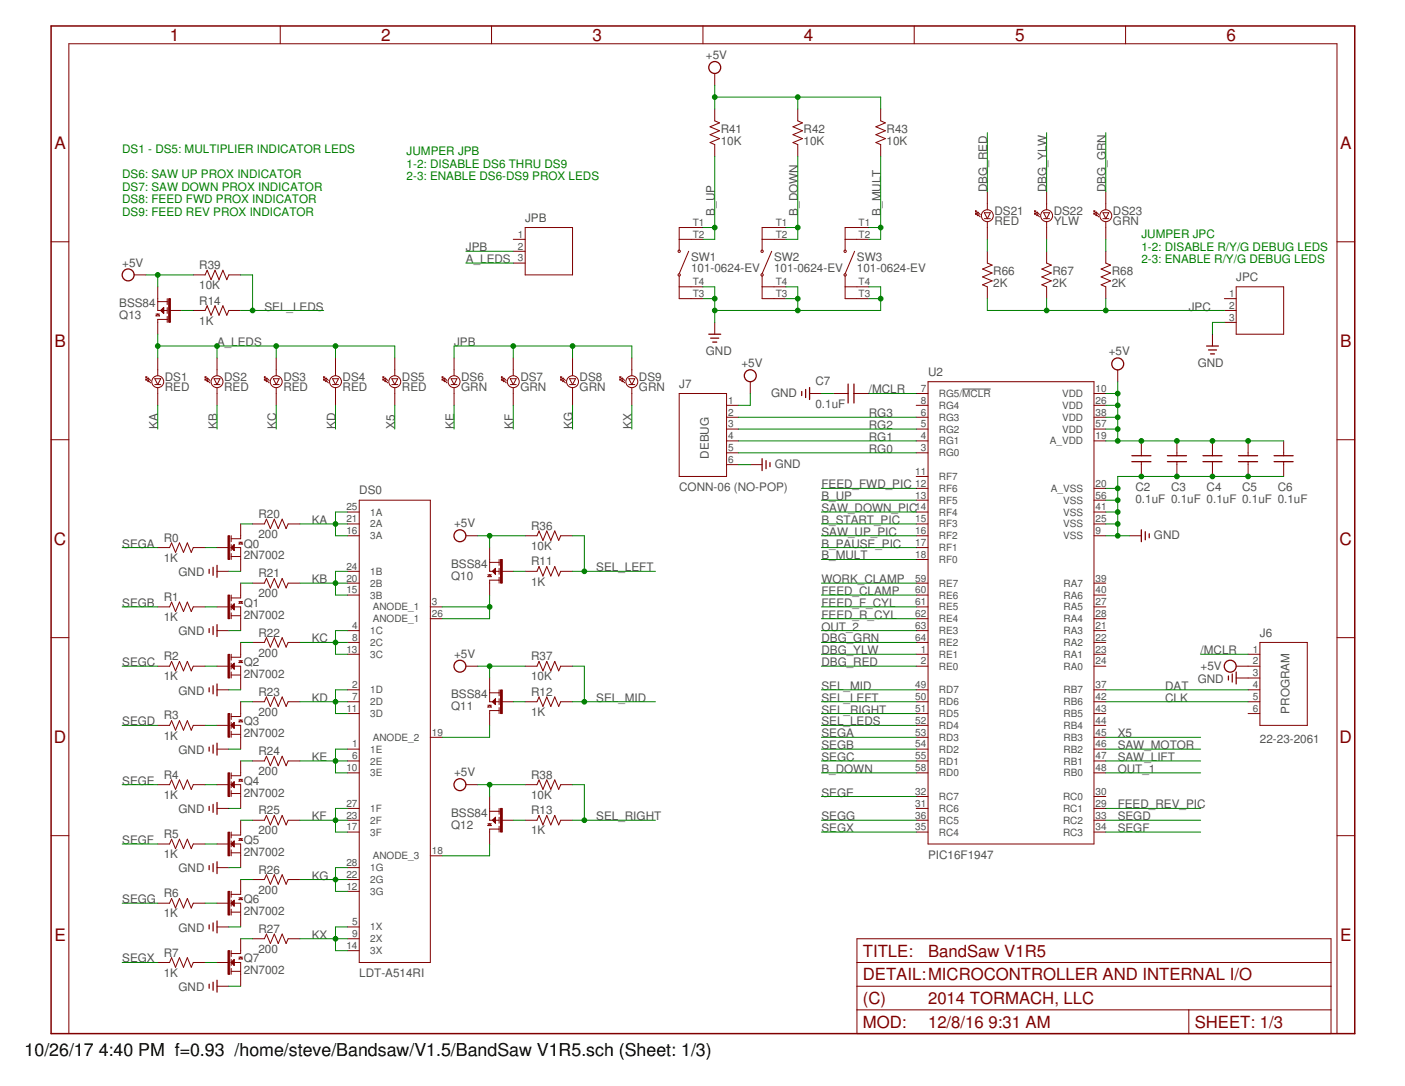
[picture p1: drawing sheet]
<svg xmlns="http://www.w3.org/2000/svg" width="279mm" height="216mm" viewBox="0 0 279 216" stroke-linecap="round" stroke-linejoin="round" font-family="sans-serif">
<path d="M191.4 77.3h5.6" fill="none" stroke="#505050" stroke-width=".2"/>
<g fill="none" stroke="#800000" stroke-width=".2">
<path d="M55.7 5.2v3.5M97.7 5.2v3.5M139.8 5.2v3.5M142.1 14.6v2.4M181.8 5.2v3.5M223.8 5.2v3.5M142.1 21.7v2.3l1 .4-1.9 .8 1.9 .8-1.9 .8 1.9 .8-1.9 .7 .9 .4v2.4M158.6 21.7v2.3l1 .4-1.9 .8 1.9 .8-1.9 .8 1.9 .8-1.9 .7 .9 .4v2.4M175.1 21.7v2.3l1 .4-1.9 .8 1.9 .8-1.9 .8 1.9 .8-1.9 .7 .9 .4v2.4M196.3 38.2v3.5M208.1 38.2v3.5M219.9 38.2v3.5"/>
<path d="M10.2 48.1h3.5M26.6 54.7h2.4M31.4 57v4.7h1.9M31.4 60h1.9M33.3 59.4v1.2M38.4 54.7h2.4l.4-1 .8 1.9 .8-1.9 .8 1.9 .7-1.9 .8 1.9 .4-.9h2.4M102.1 47.6h2.3M102.1 50h2.3M102.1 52.3h2.3M104.4 45.2h9.5v9.5h-9.5zM135.1 54.9v4.5h4.7M135.1 47.6h4.7"/>
<path d="M135.1 57h4.7M136.9 50l-1.8 4.4M139.8 45.2h-4.7v4.5M151.6 47.6h4.7M151.6 57h4.7M151.6 54.9v4.5h4.7M153.5 50l-1.9 4.4M156.3 45.2h-4.7v4.5M168.1 47.6h4.7M168.1 57h4.7M168.1 54.9v4.5h4.7M169.9 50l-1.8 4.4"/>
<path d="M172.8 45.2h-4.7v4.5M194 41.9l.5 .5v-.2l.4 .5M194 42.4l.9 .7M194 41.9h.2M194 41.9v.3M194 42.4v.3M194 42.4h.2M195.7 42.3h1.2l-.6 1.2zM195.7 43.5h1.2M196.3 44v3.6M196.3 50v2.3l1 .4-1.9 .8 1.9 .8-1.9 .8 1.9 .7-1.9 .8 .9 .4v2.4M205.8 41.9h.2"/>
<path d="M205.8 42.4h.2M205.8 41.9l.4 .5v-.2l.5 .5M205.8 42.4l.4 .5v-.2l.5 .4M205.8 41.9v.3M205.8 42.4v.3M207.5 42.3h1.2l-.6 1.2zM207.5 43.5h1.2M208.1 44v3.6M208.1 50v2.3l1 .4-1.9 .8 1.9 .8-1.9 .8 1.9 .7-1.9 .8 .9 .4v2.4M217.6 41.9v.3M217.6 42.4v.3M217.6 41.9h.2"/>
<path d="M217.6 42.4h.2M217.6 41.9l.4 .5v-.2l.5 .5M217.6 42.4l.4 .5v-.2l.5 .4M219.3 42.3h1.2l-.6 1.2zM219.3 43.5h1.2M219.9 44v3.6M219.9 50v2.3l1 .4-1.9 .8 1.9 .8-1.9 .8 1.9 .7-1.9 .8 .9 .4v2.4M243.5 59.4h2.3M245.8 57h9.5v9.4h-9.5zM265.9 48.1h3.5M29 74.9l1 .7M29 75.4l.5 .5v-.3l.5 .5"/>
<path d="M29 74.9h.3M29 74.9v.3M29 75.4v.2M29 75.4h.3M30.8 75.3h1.2l-.6 1.2zM30.8 76.5h1.2M31 62.4h.7M31.4 71.2v3.5M31.4 77v3.6M31.4 62.4l.3 .4h-.7zM32 61.7l.6-.5v1.1zM32.1 61.8h.5"/>
<path d="M32.1 61.6h.5M32.2 62h.4M32.2 61.5h.4M32.3 61.4h.3M32.3 62.1h.3M32.4 61.3h.2M32.4 62.2h.2M32.5 62.3h.1M32.5 61.2h.1M33.3 63.5h-1.9v2.9M33.3 61.2v1.1M33.3 62.9v1.2"/>
<path d="M33.7 61.7h2.4M38.4 61.7h2.4l.4-.9 .8 1.9 .8-1.9 .8 1.9 .7-1.9 .8 1.9 .4-1h2.4M40.8 74.9h.2M40.8 75.4h.2M40.8 74.9l.5 .5v-.2l.4 .4M40.8 75.4l.5 .5v-.3l.4 .5M40.8 74.9v.3M40.8 75.4v.2M42.6 75.3h1.2l-.6 1.2zM42.6 76.5h1.2M43.2 71.2v3.5M43.2 77v3.6"/>
<path d="M52.6 74.9h.2M52.6 75.4h.2M52.6 74.9l.4 .5v-.2l.5 .4M52.6 75.4l.4 .5v-.3l.5 .5M52.6 74.9v.3M52.6 75.4v.2M54.4 75.3h1.1l-.6 1.2zM54.4 76.5h1.1M54.9 71.2v3.5M54.9 77v3.6M64.4 74.9h.2M64.4 75.4h.2"/>
<path d="M64.4 74.9l.9 .7M64.4 75.4l.4 .5v-.3l.5 .5M64.4 74.9v.3M64.4 75.4v.2M66.1 75.3h1.2l-.6 1.2zM66.1 76.5h1.2M66.7 71.2v3.5M66.7 77v3.6M76.2 74.9h.2M76.2 75.4h.2M76.2 74.9l.9 .7M76.2 75.4l.4 .5v-.3l.5 .5"/>
<path d="M76.2 74.9v.3M76.2 75.4v.2M77.9 75.3h1.2l-.6 1.2zM77.9 76.5h1.2M78.5 71.2v3.5M78.5 77v3.6M87.9 74.9h.3M87.9 75.4h.3M87.9 74.9l.5 .5v-.2l.5 .4M87.9 75.4l.5 .5v-.3l.5 .5M87.9 74.9v.3M87.9 75.4v.2"/>
<path d="M89.7 75.3h1.2l-.6 1.2zM89.7 76.5h1.2M90.3 71.2v3.5M90.3 77v3.6M99.7 74.9h.2M99.7 75.4h.2M99.7 74.9l.5 .5v-.2l.5 .4M99.7 75.4l.5 .5v-.3l.5 .5M99.7 74.9v.3M99.7 75.4v.2M101.5 75.3h1.2l-.6 1.2zM101.5 76.5h1.2"/>
<path d="M102.1 71.2v3.5M102.1 77v3.6M111.5 74.9h.2M111.5 75.4h.2M111.5 74.9l.9 .7M111.5 75.4l.5 .5v-.3l.4 .5M111.5 74.9v.3M111.5 75.4v.2M113.3 75.3h1.1l-.5 1.2zM113.3 76.5h1.1M113.9 71.2v3.5M113.9 77v3.6"/>
<path d="M123.3 74.9h.2M123.3 75.4h.2M123.3 74.9l.5 .5v-.2l.4 .4M123.3 75.4l.5 .5v-.3l.4 .5M123.3 74.9v.3M123.3 75.4v.2M125.1 75.3h1.1l-.6 1.2zM125.1 76.5h1.1M125.6 71.2v3.5M125.6 77v3.6M135.1 78.2h9.4v16.5h-9.4zM142.1 64.1v2.3"/>
<path d="M149.2 75.9v2.3M161 78.2h2.3M165.7 78.2h3M169.8 78.2h3M182.2 78.2h2.4M184.6 75.9h33v91.9h-33zM217.6 78.2h2.3M222.3 73.5v2.4M241.1 66.4v2.4M243.5 61.7h2.3M243.5 64.1h2.3M10.2 87.4h3.5"/>
<path d="M71.4 99.4h14.2v91.9h-14.2zM144.5 80.6h2.4M144.5 83h2.4M144.5 85.3h2.4M144.5 87.7h2.4M144.5 90h2.4M144.5 92.4h2.4M149.2 92.4h2.4M182.2 80.6h2.4M182.2 83h2.4M182.2 85.3h2.4M182.2 87.7h2.4"/>
<path d="M182.2 90h2.4M182.2 94.7h2.4M182.2 97.1h2.4M182.2 99.4h2.4M217.6 80.6h2.3M217.6 83h2.3M217.6 85.3h2.3M217.6 87.7h2.3M217.6 97.1h2.3M217.6 99.4h2.3M227 87.7v2.9M227 91.8v2.9"/>
<path d="M234 87.7v2.9M234 91.8v2.9M241.1 87.7v2.9M241.1 91.8v2.9M248.2 87.7v2.9M248.2 91.8v2.9M255.3 87.7v2.9M255.3 91.8v2.9M265.9 87.4h3.5M31.4 108.9h2.3l.4-1 .8 1.9 .8-1.9 .8 1.9 .8-1.9 .7 1.9 .4-.9h2.4M43.2 108.9h2.3M43.2 113.6h2.3"/>
<path d="M46 108.9h1.9v4.7M46 106.5v1.2M46 108.3v1.2M46 110v1.2M46 118.3v1.2M46 110.6h1.9M46.1 108.8h.5M46.1 109h.5M46.2 108.7h.4M46.2 109.1h.4M46.3 108.6h.3M46.3 109.2h.3"/>
<path d="M46.4 108.4h.2M46.4 109.3h.2M46.5 108.3h.1M46.5 109.4h.1M46.6 108.3v1.2l-.6-.6zM47.5 107.8h.7M47.5 119.6h.7M47.9 104.2v2.9h-1.9M47.9 115.9v3h-1.9M47.9 107.8l.3 .4h-.7zM47.9 119.6l.3 .3h-.7zM50.2 104.2h2.4l.4-1 .8 1.9 .7-1.9 .8 1.9 .8-1.9 .8 1.9 .4-.9h2.3"/>
<path d="M50.2 115.9h2.4l.4-.9 .8 1.9 .7-1.9 .8 1.9 .8-1.9 .8 1.9 .4-1h2.3M69.1 101.8h2.3M69.1 104.2h2.3M69.1 106.5h2.3M69.1 115.9h2.3M69.1 118.3h2.3M69.1 113.6h2.3M92.6 106.5h2.4M97 114.3h.7M97.4 108.9v4.7h1.9M97.4 111.8h1.9M97.4 114.3l.3 .3h-.7z"/>
<path d="M97.9 113.6l.6-.6v1.2zM98 113.5h.5M98.1 113.7h.4M98.1 113.4h.4M98.2 113.8h.3M98.3 113.3h.2M98.3 113.9h.2M98.4 113.2h.1M98.4 114h.1M98.5 113.1h.1M98.5 114.2h.1M99.3 115.3h-1.9v3"/>
<path d="M99.3 111.2v1.2M99.3 113v1.2M99.3 114.8v1.1M99.7 113.6h2.4M104.4 106.5h2.4l.4-.9 .8 1.8 .7-1.8 .8 1.8 .8-1.8 .8 1.8 .4-.9h2.4M104.4 113.6h2.4l.4-1 .8 1.9 .7-1.9 .8 1.9 .8-1.9 .8 1.9 .4-.9h2.4M182.2 101.8h2.4M182.2 104.2h2.4M182.2 106.5h2.4M182.2 108.9h2.4M182.2 111.2h2.4M182.2 115.9h2.4"/>
<path d="M182.2 118.3h2.4M217.6 101.8h2.3M217.6 104.2h2.3M217.6 106.5h2.3M217.6 115.9h2.3M217.6 118.3h2.3M224.6 106.5h2.4M10.2 126.8h3.5M31.4 120.6h2.3l.4-.9 .8 1.9 .8-1.9 .8 1.9 .8-1.9 .7 1.9 .4-1h2.4M31.4 132.4h2.3l.4-.9 .8 1.9 .8-1.9 .8 1.9 .8-1.9 .7 1.9 .4-1h2.4M43.2 120.6h2.3M43.2 125.4h2.3"/>
<path d="M43.2 132.4h2.3M43.2 137.1h2.3M46 120.6h1.9v4.8M46 132.4h1.9v4.7M46 120.1v1.1M46 121.8v1.2M46 130.1v1.2M46 131.8v1.2M46 133.6v1.2M46 132.4l.6-.6v1.2M46 122.4h1.9M46 134.2h1.9"/>
<path d="M46 132.4l.6 .6M46 120.6h.6M46.1 120.7h.5M46.1 132.4h.5M46.1 120.5h.5M46.1 132.6h.5M46.2 120.8h.4M46.2 132.2h.4M46.2 120.4h.4M46.2 132.7h.4M46.3 120.9h.3M46.3 132.1h.3"/>
<path d="M46.3 120.3h.3M46.3 132.8h.3M46.4 121.1h.2M46.4 132h.2M46.4 132.9h.2M46.5 120.2h.1M46.5 121.2h.1M46.5 131.9h.1M46.6 120.1v1.1l-.6-.6M46.6 120.1l-.6 .5M46.6 120.1h.1M46.6 133h.1"/>
<path d="M47.5 131.4h.7M47.9 127.7v3h-1.9M47.9 139.5v3h-1.9M47.9 131.4l.3 .3h-.7zM50.2 127.7h2.4l.4-.9 .8 1.9 .7-1.9 .8 1.9 .8-1.9 .8 1.9 .4-1h2.3M50.2 139.5h2.4l.4-.9 .8 1.8 .7-1.8 .8 1.8 .8-1.8 .8 1.8 .4-.9h2.3M69.1 125.4h2.3M69.1 127.7h2.3M69.1 130.1h2.3M69.1 137.1h2.3M69.1 139.5h2.3M85.6 120.6h2.3"/>
<path d="M85.6 123h2.3M92.6 132.4h2.4M97.4 134.8v4.7h1.9M97.4 137.7h1.9M98 139.5h.5M98 139.6h.5M98.1 139.4h.4M98.1 139.7h.4M98.2 139.3h.3M98.3 139.8h.2M98.3 139.1h.2M98.4 139.9h.1"/>
<path d="M98.4 139h.1M98.5 138.9h.1M98.5 138.9v1.2l-.6-.6zM99.3 137.1v1.2M99.3 138.9v1.2M99.7 139.5h2.4M104.4 132.4h2.4l.4-.9 .8 1.9 .7-1.9 .8 1.9 .8-1.9 .8 1.9 .4-1h2.4M104.4 139.5h2.4l.4-.9 .8 1.8 .7-1.8 .8 1.8 .8-1.8 .8 1.8 .4-.9h2.4M182.2 120.6h2.4M182.2 123h2.4M182.2 125.4h2.4M182.2 127.7h2.4"/>
<path d="M182.2 130.1h2.4M182.2 132.4h2.4M182.2 137.1h2.4M182.2 139.5h2.4M217.6 120.6h2.3M217.6 123h2.3M217.6 125.4h2.3M217.6 127.7h2.3M217.6 130.1h2.3M217.6 132.4h2.3M217.6 137.1h2.3M217.6 139.5h2.3"/>
<path d="M245.8 132.4h4.7M245.8 134.8h4.7M248.2 130.1h2.3M248.2 137.1h2.3M248.2 139.5h2.3M250.5 127.7h9.5v16.5h-9.5zM265.9 126.8h3.5M31.4 144.2h2.3l.4-.9 .8 1.9 .8-1.9 .8 1.9 .8-1.9 .7 1.9 .4-1h2.4M31.4 156h2.3l.4-1 .8 1.9 .8-1.9 .8 1.9 .8-1.9 .7 1.9 .4-.9h2.4M43.2 144.2h2.3M43.2 148.9h2.3M43.2 156h2.3"/>
<path d="M46 144.2h1.9v4.7M46 156h1.9v4.7M46 141.9v1.1M46 143.6v1.2M46 145.4v1.2M46 153.6v1.2M46 155.4v1.2M46 157.2v1.1M46 156l.6-.6v1.2M46 146h1.9M46 157.8h1.9M46 156l.6 .6"/>
<path d="M46 144.2h.6M46 156h.6M46.1 155.9h.5M46.1 144.3h.5M46.1 144.1h.5M46.1 156.1h.5M46.2 155.8h.4M46.2 144.4h.4M46.2 144h.4M46.2 156.3h.4M46.3 155.7h.3M46.3 144.5h.3"/>
<path d="M46.3 143.9h.3M46.4 156.4h.2M46.4 155.6h.2M46.4 144.6h.2M46.4 143.8h.2M46.5 156.5h.1M46.5 144.7h.1M46.5 155.5h.1M46.5 143.6h.1M46.6 143.6v1.2l-.6-.6M46.6 143.6l-.6 .6M46.6 156.6h.1"/>
<path d="M47.5 143.2h.7M47.5 154.9h.7M47.9 151.3v2.9h-1.9M47.9 143.2l.3 .3h-.7zM47.9 154.9l.3 .4h-.7zM50.2 151.3h2.4l.4-1 .8 1.9 .7-1.9 .8 1.9 .8-1.9 .8 1.9 .4-.9h2.3M69.1 141.9h2.3M69.1 148.9h2.3M69.1 151.3h2.3M69.1 153.6h2.3M85.6 146.6h2.3M92.6 156h2.4"/>
<path d="M97 140.2h.7M97.4 158.3v4.8h1.9M97.4 140.2l.3 .4h-.7zM98.5 140h.1M99.3 141.3h-1.9v2.9M99.3 140.7v1.2M104.4 156h2.4l.4-1 .8 1.9 .7-1.9 .8 1.9 .8-1.9 .8 1.9 .4-.9h2.4M182.2 141.9h2.4M182.2 144.2h2.4M182.2 146.6h2.4M182.2 148.9h2.4M182.2 151.3h2.4"/>
<path d="M182.2 153.6h2.4M182.2 158.3h2.4M217.6 141.9h2.3M217.6 144.2h2.3M217.6 146.6h2.3M217.6 148.9h2.3M217.6 151.3h2.3M217.6 153.6h2.3M217.6 158.3h2.3M248.2 141.9h2.3M10.2 166.1h3.5M31.4 167.8h2.3l.4-1 .8 1.9 .8-1.9 .8 1.9 .8-1.9 .7 1.9 .4-.9h2.4"/>
<path d="M31.4 179.6h2.3l.4-1 .8 1.9 .8-1.9 .8 1.9 .8-1.9 .7 1.9 .4-.9h2.4M43.2 160.7h2.3M43.2 167.8h2.3M43.2 172.5h2.3M43.2 179.6h2.3M46 167.8h1.9v4.7M46 179.6h1.9v4.7M46 165.4v1.2M46 167.2v1.2M46 169v1.1M46 177.2v1.2M46 179v1.1"/>
<path d="M46 179.6l.6-.6v1.1zM46 169.5h1.9M46 167.8l.6 .6M46 179.6h.6M46 179.5h.6M46.1 167.9h.5M46.1 167.7h.5M46.1 179.7h.5M46.2 179.4h.4M46.2 168h.4M46.2 167.6h.4M46.2 179.8h.4"/>
<path d="M46.3 179.3h.3M46.3 168.1h.3M46.3 167.4h.3M46.4 179.9h.2M46.4 179.2h.2M46.4 168.2h.2M46.4 167.3h.2M46.5 179.1h.1M46.5 168.3h.1M46.5 167.2h.1M46.6 167.2v1.2M46.6 167.2l-.6 .6"/>
<path d="M47.5 167.1l.4-.4 .3 .4zM47.5 166.7h.7M47.5 178.5h.7M47.9 163.1v2.9h-1.9M47.9 174.9v2.9h-1.9M47.9 178.5l.3 .4h-.7zM50.2 163.1h2.4l.4-1 .8 1.9 .7-1.9 .8 1.9 .8-1.9 .8 1.9 .4-.9h2.3M50.2 174.9h2.4l.4-1 .8 1.9 .7-1.9 .8 1.9 .8-1.9 .8 1.9 .4-.9h2.3M69.1 160.7h2.3M69.1 163.1h2.3M69.1 165.4h2.3M69.1 172.5h2.3"/>
<path d="M69.1 174.9h2.3M69.1 177.2h2.3M85.6 170.1h2.3M97 163.8h.7M97.4 161.3h1.9M97.4 163.8l.3 .3h-.7zM98 163.2h.5M98.1 162.9h.4M98.1 163.3h.4M98.2 162.8h.3M98.3 163.4h.2M98.3 162.7h.2"/>
<path d="M98.4 163.5h.1M98.4 162.6h.1M98.5 163.6h.1M98.5 162.5h.1M98.5 162.5v1.2l-.6-.6zM99.3 164.8h-1.9v3M99.3 160.7v1.2M99.3 162.5v1.2M99.3 164.3v1.1M99.7 163.1h2.4M104.4 163.1h2.4l.4-1 .8 1.9 .7-1.9 .8 1.9 .8-1.9 .8 1.9 .4-.9h2.4M182.2 160.7h2.4"/>
<path d="M182.2 163.1h2.4M182.2 165.4h2.4M217.6 160.7h2.3M217.6 163.1h2.3M217.6 165.4h2.3M265.9 166.1h3.5M31.4 191.3h2.3l.4-.9 .8 1.9 .8-1.9 .8 1.9 .8-1.9 .7 1.9 .4-1h2.4M43.2 196.1h2.3M43.2 191.3h2.3M43.2 184.3h2.3M46 191.3h1.9v4.8M46 180.7v1.2"/>
<path d="M46 189v1.2M46 190.8v1.1M46 192.5v1.2M46 191.3l.6-.5v1.1zM46 181.3h1.9M46 193.1h1.9M46.1 191.5h.5M46.1 191.2h.5M46.2 191.6h.4M46.2 191.1h.4M46.3 191.7h.3M46.3 191h.3"/>
<path d="M46.4 191.8h.2M46.4 190.9h.2M46.5 180h.1M46.5 191.9h.1M46.5 190.8h.1M47.5 190.3h.7M47.9 186.6v3h-1.9M47.9 190.3l.3 .3h-.7zM50.2 186.6h2.4l.4-.9 .8 1.9 .7-1.9 .8 1.9 .8-1.9 .8 1.9 .4-1h2.3M69.1 186.6h2.3M69.1 184.3h2.3M69.1 189h2.3"/>
<path d="M170.4 186.6h94.3v18.9h-94.3zM170.4 196.1h94.3M170.4 191.3h94.3M13.7 205.5v-196.8h252.2v196.8M170.4 200.8h94.3M236.4 200.8v4.7"/>
<circle cx="135.1" cy="54.7" r=".23"/>
<circle cx="135.1" cy="50" r=".23"/>
<circle cx="151.6" cy="50" r=".23"/>
<circle cx="151.6" cy="54.7" r=".23"/>
<circle cx="168.1" cy="50" r=".23"/>
<circle cx="168.1" cy="54.7" r=".23"/>
<circle cx="196.3" cy="42.9" r="1.19"/>
<circle cx="208.1" cy="42.9" r="1.19"/>
<circle cx="219.9" cy="42.9" r="1.19"/>
<circle cx="31.4" cy="75.9" r="1.19"/>
<circle cx="43.2" cy="75.9" r="1.19"/>
<circle cx="54.9" cy="75.9" r="1.19"/>
<circle cx="66.7" cy="75.9" r="1.19"/>
<circle cx="78.5" cy="75.9" r="1.19"/>
<circle cx="90.3" cy="75.9" r="1.19"/>
<circle cx="102.1" cy="75.9" r="1.19"/>
<circle cx="113.9" cy="75.9" r="1.19"/>
<circle cx="125.6" cy="75.9" r="1.19"/>
</g>
<g fill="none" stroke="#800000" stroke-width=".25">
<path d="M140.9 66.4h2.4M141.3 67.2h1.6M141.7 68h.8M159.4 77.8v.8M160.2 77.4v1.6M161 77v2.4M168.7 76.3v3.8M169.8 76.3v3.8M239.9 68.8h2.4M240.3 69.6h1.6M240.7 70.4h.8M151.6 91.2v2.4"/>
<path d="M152.3 91.6v1.6M153.1 92v.8M225.1 91.8h3.8M225.1 90.6h3.8M232.2 91.8h3.7M232.2 90.6h3.7M239.2 91.8h3.8M239.2 90.6h3.8M246.3 91.8h3.8M246.3 90.6h3.8M253.4 91.8h3.8M253.4 90.6h3.8"/>
<path d="M41.6 113.2v.8M42.4 112.8v1.6M43.2 112.4v2.4M227 105.3v2.4M227.8 105.7v1.6M228.5 106.1v.8M41.6 125v.8M41.6 136.7v.8M42.4 124.6v1.6M42.4 136.3v1.6M43.2 124.2v2.3M43.2 136v2.3"/>
<path d="M244.3 134.4v.8M245 134v1.6M245.8 133.6v2.4M41.6 148.5v.8M42.4 148.1v1.6M42.4 159.9v1.6M43.2 147.7v2.4M43.2 159.5v2.4M41.6 160.3v.8M41.6 172.1v.8M42.4 171.7v1.6M43.2 171.3v2.4"/>
<path d="M41.6 183.9v.8M41.6 195.7v.8M42.4 183.5v1.6M42.4 195.3v1.6M43.2 183.1v2.4M43.2 194.9v2.3"/>
<circle cx="142.1" cy="13.4" r="1.19"/>
<circle cx="25.5" cy="54.7" r="1.19"/>
<circle cx="149.2" cy="74.7" r="1.19"/>
<circle cx="222.3" cy="72.3" r="1.19"/>
<circle cx="91.5" cy="106.5" r="1.19"/>
<circle cx="91.5" cy="132.4" r="1.19"/>
<circle cx="244.6" cy="132.4" r="1.19"/>
<circle cx="91.5" cy="156" r="1.19"/>
</g>
<path d="M10.2 5.2h259.2v200.3h-259.2z" fill="none" stroke="#800000" stroke-width=".3"/>
<g fill="#800000" stroke="#800000" stroke-width=".2">
<path d="M45.3 106.5h.4v4.7h-.4z"/>
<path d="M45.3 118.3h.4v4.7h-.4z"/>
<path d="M45.3 130.1h.4v4.7h-.4z"/>
<path d="M45.3 141.9h.4v4.7h-.4z"/>
<path d="M45.3 153.6h.4v4.7h-.4z"/>
<path d="M45.3 165.4h.4v4.7h-.4z"/>
<path d="M45.3 177.2h.4v4.7h-.4z"/>
<path d="M45.3 189h.4v4.7h-.4z"/>
<path d="M99.5 111.2h.4v4.7h-.4z"/>
<path d="M99.5 137.2h.4v4.7h-.4z"/>
<path d="M99.5 160.7h.4v4.7h-.4z"/>
<path d="M33.5 59.4h.4v4.7h-.4z"/>
</g>
<g fill="none" stroke="#008000" stroke-width=".2">
<path d="M142.1 17v4.7M142.1 19.3h33v2.4M158.6 19.3v2.4M142.1 31.1v16.5h-2.3M158.6 31.1v16.5h-2.3M175.1 31.1v16.5h-2.3M196.3 26.4v11.8M208.1 26.4v11.8M219.9 26.4v11.8M29 54.7h9.4M31.4 54.7v2.3M47.9 54.7h2.3v7"/>
<path d="M92.6 52.3h9.5M92.6 50h9.5M139.8 57h2.3v7.1M139.8 59.4h2.3M139.8 45.2h2.3M156.3 57h2.3v4.7M156.3 59.4h2.3M156.3 45.2h2.3M172.8 57h2.3v4.7h-33M172.8 59.4h2.3M172.8 45.2h2.3M196.3 59.4v2.3h47.2"/>
<path d="M196.3 47.6v2.4M208.1 47.6v2.4M208.1 59.4v2.3M219.9 47.6v2.4M219.9 59.4v2.3M31.4 66.4v4.8M31.4 68.8h47.1v2.4M36.1 61.7h2.3M43.2 68.8v2.4M47.9 61.7h16.5M54.9 68.8v2.4M66.7 68.8v2.4"/>
<path d="M90.3 71.2v-2.4h35.3v2.4M102.1 68.8v2.4M113.9 68.8v2.4M149.2 78.2v2.4h-2.3M163.3 78.2h2.4M172.8 78.2h9.4M219.9 78.2h2.4M222.3 75.9v11.8M243.5 64.1h-2.4v2.3M31.4 80.6v4.7M43.2 80.6v4.7M54.9 80.6v4.7"/>
<path d="M66.7 80.6v4.7M78.5 80.6v4.7M90.3 80.6v4.7M102.1 80.6v4.7M113.9 80.6v4.7M125.6 80.6v4.7M146.9 83h35.3M146.9 85.3h35.3M146.9 87.7h35.3M146.9 92.4h2.3M146.9 90h35.3M163.3 99.4h18.9"/>
<path d="M163.3 97.1h18.9M219.9 80.6h2.4M219.9 83h2.4M219.9 85.3h2.4M219.9 87.7h35.4M219.9 99.4h2.4M219.9 97.1h2.4M255.3 94.7h-33v11.8M24.3 108.9h7.1M40.8 108.9h2.4M45.5 113.6h2.4M47.9 104.2h2.3"/>
<path d="M47.9 115.9h2.3M59.6 104.2h9.5M59.6 115.9h9.5M69.1 101.8h-2.4v4.7h2.4M69.1 113.6h-2.4v4.7h2.4M95 106.5h9.4M97.4 106.5v2.4M97.4 118.3v4.7h-9.5M102.1 113.6h2.3M113.9 106.5h2.3v7.1M113.9 113.6h16.4M163.3 106.5h18.9"/>
<path d="M163.3 104.2h18.9M163.3 101.8h18.9M163.3 111.2h18.9M163.3 108.9h18.9M163.3 115.9h18.9M163.3 118.3h18.9M219.9 106.5h4.7M219.9 104.2h2.4M219.9 101.8h2.4M24.3 132.4h7.1M24.3 120.6h7.1M40.8 132.4h2.4"/>
<path d="M40.8 120.6h2.4M45.5 125.4h2.4M45.5 137.1h2.4M47.9 139.5h2.3M47.9 127.7h2.3M59.6 139.5h9.5M59.6 127.7h9.5M69.1 125.4h-2.4v4.7h2.4M69.1 137.1h-2.4v4.8h2.4M87.9 120.6h9.5M95 132.4h9.4M97.4 132.4v2.4"/>
<path d="M102.1 139.5h2.3M113.9 132.4h2.3v7.1M113.9 139.5h16.4M163.3 132.4h18.9M163.3 125.4h18.9M163.3 137.1h18.9M163.3 139.5h18.9M163.3 130.1h18.9M163.3 120.6h18.9M163.3 127.7h18.9M163.3 123h18.9M219.9 137.1h28.3"/>
<path d="M219.9 139.5h28.3M238.8 130.1h9.4M24.3 156h7.1M24.3 144.2h7.1M40.8 156h2.4M40.8 144.2h2.4M45.5 148.9h2.4M47.9 151.3h2.3M59.6 151.3h9.5M69.1 148.9h-2.4v4.7h2.4M95 156h9.4M97.4 144.2v2.4h-9.5"/>
<path d="M97.4 156v2.3M113.9 156h2.3v7.1M163.3 148.9h18.9M163.3 153.6h18.9M163.3 146.6h18.9M163.3 144.2h18.9M163.3 151.3h18.9M163.3 158.3h18.9M163.3 141.9h18.9M219.9 148.9h18.9M219.9 153.6h18.9M219.9 146.6h18.9"/>
<path d="M219.9 151.3h18.9M24.3 167.8h7.1M24.3 179.6h7.1M40.8 167.8h2.4M40.8 179.6h2.4M45.5 160.7h2.4M45.5 172.5h2.4M47.9 163.1h2.3M47.9 174.9h2.3M59.6 163.1h9.5M59.6 174.9h9.5M69.1 160.7h-2.4v4.7h2.4"/>
<path d="M69.1 172.5h-2.4v4.7h2.4M97.4 167.8v2.3h-9.5M102.1 163.1h2.3M113.9 163.1h16.4M163.3 163.1h18.9M163.3 165.4h18.9M219.9 160.7h18.9M219.9 163.1h18.9M219.9 165.4h18.9M24.3 191.3h7.1M40.8 191.3h2.4M45.5 184.3h2.4"/>
<path d="M45.5 196.1h2.4M47.9 186.6h2.3M59.6 186.6h9.5M69.1 184.3h-2.4v4.7h2.4"/>
</g>
<g fill="#008000" stroke="#008000" stroke-width=".2">
<circle cx="248.2" cy="87.7" r=".47"/>
<circle cx="241.1" cy="87.7" r=".47"/>
<circle cx="234" cy="87.7" r=".47"/>
<circle cx="227" cy="87.7" r=".47"/>
<circle cx="222.3" cy="87.7" r=".47"/>
<circle cx="222.3" cy="85.3" r=".47"/>
<circle cx="222.3" cy="83" r=".47"/>
<circle cx="222.3" cy="80.6" r=".47"/>
<circle cx="222.3" cy="78.2" r=".47"/>
<circle cx="142.1" cy="19.3" r=".47"/>
<circle cx="158.6" cy="19.3" r=".47"/>
<circle cx="97.4" cy="132.4" r=".47"/>
<circle cx="97.4" cy="156" r=".47"/>
<circle cx="97.4" cy="106.5" r=".47"/>
<circle cx="31.4" cy="54.7" r=".47"/>
<circle cx="222.3" cy="106.5" r=".47"/>
<circle cx="222.3" cy="104.2" r=".47"/>
<circle cx="222.3" cy="101.8" r=".47"/>
<circle cx="222.3" cy="99.4" r=".47"/>
<circle cx="222.3" cy="97.1" r=".47"/>
<circle cx="227" cy="94.7" r=".47"/>
<circle cx="234" cy="94.7" r=".47"/>
<circle cx="241.1" cy="94.7" r=".47"/>
<circle cx="248.2" cy="94.7" r=".47"/>
<circle cx="142.1" cy="59.4" r=".47"/>
<circle cx="142.1" cy="61.7" r=".47"/>
<circle cx="158.6" cy="61.7" r=".47"/>
<circle cx="158.6" cy="59.4" r=".47"/>
<circle cx="175.1" cy="59.4" r=".47"/>
<circle cx="43.2" cy="68.8" r=".47"/>
<circle cx="54.9" cy="68.8" r=".47"/>
<circle cx="66.7" cy="68.8" r=".47"/>
<circle cx="31.4" cy="68.8" r=".47"/>
<circle cx="142.1" cy="45.2" r=".47"/>
<circle cx="158.6" cy="45.2" r=".47"/>
<circle cx="175.1" cy="45.2" r=".47"/>
<circle cx="66.7" cy="104.2" r=".47"/>
<circle cx="66.7" cy="186.6" r=".47"/>
<circle cx="66.7" cy="174.9" r=".47"/>
<circle cx="66.7" cy="163.1" r=".47"/>
<circle cx="66.7" cy="151.3" r=".47"/>
<circle cx="66.7" cy="139.5" r=".47"/>
<circle cx="66.7" cy="127.7" r=".47"/>
<circle cx="66.7" cy="115.9" r=".47"/>
<circle cx="97.4" cy="120.6" r=".47"/>
<circle cx="116.2" cy="113.6" r=".47"/>
<circle cx="50.2" cy="61.7" r=".47"/>
<circle cx="116.2" cy="139.5" r=".47"/>
<circle cx="116.2" cy="163.1" r=".47"/>
<circle cx="208.1" cy="61.7" r=".47"/>
<circle cx="219.9" cy="61.7" r=".47"/>
<circle cx="102.1" cy="68.8" r=".47"/>
<circle cx="113.9" cy="68.8" r=".47"/>
</g>
<g font-size="3.5">
<text x="4.9" y="210">10/26/17</text>
<text x="19.6" y="210">4:40 PM f=0.93 /home/steve/Bandsaw/V1.5/BandSaw V1R5.sch (Sheet: 1/3)</text>
</g>
<g font-size="3.4" fill="#800000">
<text x="33.8" y="8.1">1</text>
<text x="75.8" y="8.1">2</text>
<text x="117.8" y="8.1">3</text>
<text x="159.8" y="8.1">4</text>
<text x="201.9" y="8.1">5</text>
<text x="243.9" y="8.1">6</text>
<text x="10.8" y="29.6">A</text>
<text x="266.5" y="29.6">A</text>
<text x="10.8" y="68.9">B</text>
<text x="266.5" y="68.9">B</text>
<text x="10.7" y="108.3">C</text>
<text x="266.4" y="108.3">C</text>
<text x="10.7" y="147.7">D</text>
<text x="266.4" y="147.7">D</text>
<text x="10.8" y="187">E</text>
<text x="266.5" y="187">E</text>
</g>
<g font-size="3.3" fill="#800000">
<text x="171.6" y="190.2">TITLE:</text>
<text x="184.6" y="190.2">BandSaw V1R5</text>
<text x="171.6" y="194.9">DETAIL:MICROCONTROLLER AND INTERNAL I/O</text>
<text x="171.6" y="199.6">(C)</text>
<text x="184.6" y="199.6">2014 TORMACH, LLC</text>
<text x="171.6" y="204.3">MOD:</text>
<text x="184.6" y="204.3">12/8/16</text>
<text x="196.6" y="204.3">9:31 AM</text>
<text x="237.6" y="204.3">SHEET: 1/3</text>
</g>
<g font-size="2.3" fill="#505050">
<text x="140.4" y="11.7">+5V</text>
<text x="143.3" y="28.7">10K</text>
<text x="143.3" y="26.4">R41</text>
<text x="159.8" y="28.7">10K</text>
<text x="159.8" y="26.4">R42</text>
<text x="176.3" y="28.7">10K</text>
<text x="176.3" y="26.4">R43</text>
<text x="196.3" y="38.2" transform="rotate(-90 196.3 38.2)">DBG_RED</text>
<text x="208.1" y="38.2" transform="rotate(-90 208.1 38.2)">DBG_YLW</text>
<text x="219.9" y="38.2" transform="rotate(-90 219.9 38.2)">DBG_GRN</text>
<text x="104.4" y="44.1">JPB</text>
<text x="142.1" y="42.9" transform="rotate(-90 142.1 42.9)">B_UP</text>
<text x="158.6" y="42.9" transform="rotate(-90 158.6 42.9)">B_DOWN</text>
<text x="175.1" y="42.9" transform="rotate(-90 175.1 42.9)">B_MULT</text>
<text x="197.8" y="44.6">RED</text>
<text x="197.8" y="42.8">DS21</text>
<text x="209.5" y="44.6">YLW</text>
<text x="209.5" y="42.8">DS22</text>
<text x="221.3" y="44.6">GRN</text>
<text x="221.3" y="42.8">DS23</text>
<text x="24.3" y="53">+5V</text>
<text x="39.6" y="53.5">R39</text>
<text x="92.6" y="52.3">A_LEDS</text>
<text x="92.6" y="49.9">JPB</text>
<text x="137.4" y="51.8">SW1</text>
<text x="153.9" y="51.8">SW2</text>
<text x="170.4" y="51.8">SW3</text>
<text x="39.6" y="57.5">10K</text>
<text x="137.4" y="54.1">101-0624-EV</text>
<text x="153.9" y="54.1">101-0624-EV</text>
<text x="170.4" y="54.1">101-0624-EV</text>
<text x="197.5" y="57">2K</text>
<text x="197.5" y="54.7">R66</text>
<text x="209.3" y="57">2K</text>
<text x="209.3" y="54.7">R67</text>
<text x="221.1" y="57">2K</text>
<text x="221.1" y="54.7">R68</text>
<text x="245.8" y="55.8">JPC</text>
<text x="23.7" y="61">BSS84</text>
<text x="23.7" y="63.4">Q13</text>
<text x="39.6" y="64.6">1K</text>
<text x="39.6" y="60.6">R14</text>
<text x="52.6" y="61.7">SEL_LEDS</text>
<text x="236.4" y="61.7">JPC</text>
<text x="43.2" y="68.8">A_LEDS</text>
<text x="90.3" y="68.8">JPB</text>
<text x="140.4" y="70.6">GND</text>
<text x="220.5" y="70.6">+5V</text>
<text x="32.8" y="77.6">RED</text>
<text x="32.8" y="75.8">DS1</text>
<text x="44.6" y="77.6">RED</text>
<text x="44.6" y="75.8">DS2</text>
<text x="56.4" y="77.6">RED</text>
<text x="56.4" y="75.8">DS3</text>
<text x="68.1" y="77.6">RED</text>
<text x="68.1" y="75.8">DS4</text>
<text x="79.9" y="77.6">RED</text>
<text x="79.9" y="75.8">DS5</text>
<text x="91.7" y="77.6">GRN</text>
<text x="91.7" y="75.8">DS6</text>
<text x="103.5" y="77.6">GRN</text>
<text x="103.5" y="75.8">DS7</text>
<text x="115.3" y="77.6">GRN</text>
<text x="115.3" y="75.8">DS8</text>
<text x="127.1" y="77.6">GRN</text>
<text x="127.1" y="75.8">DS9</text>
<text x="135.1" y="77.1">J7</text>
<text x="147.4" y="72.9">+5V</text>
<text x="162.2" y="76.5">C7</text>
<text x="184.6" y="74.7">U2</text>
<text x="238.2" y="72.9">GND</text>
<text x="153.3" y="78.9">GND</text>
<text x="162.2" y="81.1">0.1uF</text>
<text x="172.8" y="78.2">/MCLR</text>
<text x="172.8" y="82.9">RG3</text>
<text x="31.4" y="85.3" transform="rotate(-90 31.4 85.3)">KA</text>
<text x="43.2" y="85.3" transform="rotate(-90 43.2 85.3)">KB</text>
<text x="54.9" y="85.3" transform="rotate(-90 54.9 85.3)">KC</text>
<text x="66.7" y="85.3" transform="rotate(-90 66.7 85.3)">KD</text>
<text x="78.5" y="85.3" transform="rotate(-90 78.5 85.3)">X5</text>
<text x="90.3" y="85.3" transform="rotate(-90 90.3 85.3)">KE</text>
<text x="102.1" y="85.3" transform="rotate(-90 102.1 85.3)">KF</text>
<text x="113.9" y="85.3" transform="rotate(-90 113.9 85.3)">KG</text>
<text x="125.6" y="85.3" transform="rotate(-90 125.6 85.3)">KX</text>
<text x="172.8" y="85.3">RG2</text>
<text x="172.8" y="87.7">RG1</text>
<text x="141" y="91.2" transform="rotate(-90 141 91.2)">DEBUG</text>
<text x="154.1" y="93.1">GND</text>
<text x="172.8" y="90">RG0</text>
<text x="71.4" y="98.3">DS0</text>
<text x="135.1" y="97.7">CONN-06 (NO-POP)</text>
<text x="163.3" y="99.4">B_UP</text>
<text x="163.3" y="101.8">SAW_DOWN_PIC</text>
<text x="163.3" y="97.1">FEED_FWD_PIC</text>
<text x="225.8" y="99.9">0.1uF 0.1uF 0.1uF 0.1uF 0.1uF</text>
<text x="225.8" y="97.7">C2</text>
<text x="232.9" y="97.7">C3</text>
<text x="239.9" y="97.7">C4</text>
<text x="247" y="97.7">C5</text>
<text x="254.1" y="97.7">C6</text>
<text x="32.5" y="107.7">R0</text>
<text x="51.4" y="107">200</text>
<text x="51.4" y="103">R20</text>
<text x="62" y="104.2">KA</text>
<text x="90.3" y="104.9">+5V</text>
<text x="105.6" y="105.3">R36</text>
<text x="163.3" y="106.5">SAW_UP_PIC</text>
<text x="163.3" y="104.2">B_START_PIC</text>
<text x="229.5" y="107.2">GND</text>
<text x="24.3" y="108.9">SEGA</text>
<text x="32.5" y="111.7">1K</text>
<text x="48.5" y="111.2">2N7002</text>
<text x="48.5" y="108.9">Q0</text>
<text x="89.7" y="112.9">BSS84</text>
<text x="105.6" y="109.3">10K</text>
<text x="105.6" y="112.4">R11</text>
<text x="118.6" y="113.6">SEL_LEFT</text>
<text x="163.3" y="111.2">B_MULT</text>
<text x="163.3" y="108.9">B_PAUSE_PIC</text>
<text x="32.5" y="119.5">R1</text>
<text x="35.5" y="114.5">GND</text>
<text x="51.4" y="118.8">200</text>
<text x="51.4" y="114.8">R21</text>
<text x="62" y="115.9">KB</text>
<text x="89.7" y="115.2">Q10</text>
<text x="105.6" y="116.4">1K</text>
<text x="163.3" y="115.9">WORK_CLAMP</text>
<text x="163.3" y="118.3">FEED_CLAMP</text>
<text x="24.3" y="120.6">SEGB</text>
<text x="32.5" y="123.5">1K</text>
<text x="48.5" y="123">2N7002</text>
<text x="48.5" y="120.6">Q1</text>
<text x="163.3" y="123">FEED_R_CYL</text>
<text x="163.3" y="120.6">FEED_F_CYL</text>
<text x="163.3" y="125.4">OUT_2</text>
<text x="32.5" y="131.3">R2</text>
<text x="35.5" y="126.3">GND</text>
<text x="51.4" y="130.5">200</text>
<text x="51.4" y="126.5">R22</text>
<text x="62" y="127.7">KC</text>
<text x="90.3" y="130.8">+5V</text>
<text x="105.6" y="131.3">R37</text>
<text x="163.3" y="130.1">DBG_YLW</text>
<text x="163.3" y="127.7">DBG_GRN</text>
<text x="238.8" y="130.1">/MCLR</text>
<text x="250.5" y="126.5">J6</text>
<text x="24.3" y="132.4">SEGC</text>
<text x="32.5" y="135.3">1K</text>
<text x="48.5" y="134.8">2N7002</text>
<text x="48.5" y="132.4">Q2</text>
<text x="105.6" y="135.3">10K</text>
<text x="163.3" y="137.1">SEL_MID</text>
<text x="163.3" y="132.4">DBG_RED</text>
<text x="231.7" y="137.1">DAT</text>
<text x="238.2" y="135.7">GND</text>
<text x="238.8" y="133.1">+5V</text>
<text x="32.5" y="143">R3</text>
<text x="35.5" y="138.1">GND</text>
<text x="51.4" y="142.3">200</text>
<text x="51.4" y="138.3">R23</text>
<text x="62" y="139.5">KD</text>
<text x="89.7" y="138.8">BSS84</text>
<text x="89.7" y="141.2">Q11</text>
<text x="105.6" y="142.3">1K</text>
<text x="105.6" y="138.3">R12</text>
<text x="118.6" y="139.5">SEL_MID</text>
<text x="163.3" y="139.5">SEL_LEFT</text>
<text x="163.3" y="141.9">SEL_RIGHT</text>
<text x="231.7" y="139.5">CLK</text>
<text x="256.4" y="141.9" transform="rotate(-90 256.4 141.9)">PROGRAM</text>
<text x="24.3" y="144.2">SEGD</text>
<text x="32.5" y="147">1K</text>
<text x="35.5" y="149.9">GND</text>
<text x="48.5" y="146.6">2N7002</text>
<text x="48.5" y="144.2">Q3</text>
<text x="163.3" y="146.6">SEGA</text>
<text x="163.3" y="148.9">SEGB</text>
<text x="163.3" y="144.2">SEL_LEDS</text>
<text x="222.3" y="148.9">SAW_MOTOR</text>
<text x="222.3" y="146.6">X5</text>
<text x="250.5" y="147.7">22-23-2061</text>
<text x="24.3" y="156">SEGE</text>
<text x="32.5" y="154.8">R4</text>
<text x="48.5" y="156">Q4</text>
<text x="51.4" y="154.1">200</text>
<text x="51.4" y="150.1">R24</text>
<text x="62" y="151.3">KE</text>
<text x="90.3" y="154.3">+5V</text>
<text x="105.6" y="154.8">R38</text>
<text x="163.3" y="153.6">B_DOWN</text>
<text x="163.3" y="151.3">SEGC</text>
<text x="222.3" y="153.6">OUT_1</text>
<text x="222.3" y="151.3">SAW_LIFT</text>
<text x="32.5" y="158.8">1K</text>
<text x="35.5" y="161.7">GND</text>
<text x="48.5" y="158.4">2N7002</text>
<text x="51.4" y="161.9">R25</text>
<text x="105.6" y="158.8">10K</text>
<text x="105.6" y="161.9">R13</text>
<text x="163.3" y="158.4">SEGE</text>
<text x="222.3" y="160.7">FEED_REV_PIC</text>
<text x="24.3" y="167.8">SEGF</text>
<text x="32.5" y="166.6">R5</text>
<text x="48.5" y="167.8">Q5</text>
<text x="51.4" y="165.9">200</text>
<text x="62" y="163.1">KF</text>
<text x="89.7" y="162.4">BSS84</text>
<text x="89.7" y="164.7">Q12</text>
<text x="105.6" y="165.9">1K</text>
<text x="118.6" y="163.1">SEL_RIGHT</text>
<text x="163.3" y="163.1">SEGG</text>
<text x="163.3" y="165.4">SEGX</text>
<text x="222.3" y="163.1">SEGD</text>
<text x="222.3" y="165.4">SEGF</text>
<text x="32.5" y="170.6">1K</text>
<text x="35.5" y="173.4">GND</text>
<text x="48.5" y="170.1">2N7002</text>
<text x="51.4" y="173.7">R26</text>
<text x="184.6" y="170.7">PIC16F1947</text>
<text x="24.3" y="179.6">SEGG</text>
<text x="32.5" y="178.4">R6</text>
<text x="48.5" y="179.6">Q6</text>
<text x="51.4" y="177.7">200</text>
<text x="62" y="174.8">KG</text>
<text x="32.5" y="182.4">1K</text>
<text x="35.5" y="185.2">GND</text>
<text x="48.5" y="181.9">2N7002</text>
<text x="51.4" y="185.5">R27</text>
<text x="24.3" y="191.3">SEGX</text>
<text x="32.5" y="190.2">R7</text>
<text x="48.5" y="191.3">Q7</text>
<text x="51.4" y="189.5">200</text>
<text x="62" y="186.6">KX</text>
<text x="32.5" y="194.2">1K</text>
<text x="35.5" y="197">GND</text>
<text x="48.5" y="193.7">2N7002</text>
<text x="71.4" y="194.3">LDT-A514RI</text>
</g>
<g font-size="2.3" fill="#008000">
<text x="24.3" y="30.5">DS1 - DS5: MULTIPLIER INDICATOR LEDS</text>
<text x="24.3" y="35.4">DS6: SAW UP PROX INDICATOR</text>
<text x="80.9" y="30.9">JUMPER JPB</text>
<text x="80.9" y="33.3">1-2: DISABLE DS6 THRU DS9</text>
<text x="80.9" y="35.8">2-3: ENABLE DS6-DS9 PROX LEDS</text>
<text x="24.3" y="37.9">DS7: SAW DOWN PROX INDICATOR</text>
<text x="24.3" y="40.4">DS8: FEED FWD PROX INDICATOR</text>
<text x="24.3" y="42.9">DS9: FEED REV PROX INDICATOR</text>
<text x="227" y="47.4">JUMPER JPC</text>
<text x="227" y="49.8">1-2: DISABLE R/Y/G DEBUG LEDS</text>
<text x="227" y="52.3">2-3: ENABLE R/Y/G DEBUG LEDS</text>
</g>
<g font-size="2" fill="#505050">
<text x="103" y="47.3">1</text>
<text x="137.8" y="44.9">T1</text>
<text x="137.8" y="47.3">T2</text>
<text x="154.3" y="44.9">T1</text>
<text x="154.3" y="47.3">T2</text>
<text x="170.7" y="44.9">T1</text>
<text x="170.7" y="47.3">T2</text>
<text x="103" y="49.6">2</text>
<text x="103" y="52">3</text>
<text x="137.8" y="56.7">T4</text>
<text x="137.8" y="59">T3</text>
<text x="154.3" y="56.7">T4</text>
<text x="154.3" y="59">T3</text>
<text x="170.7" y="56.7">T4</text>
<text x="170.7" y="59">T3</text>
<text x="244.4" y="59">1</text>
<text x="244.4" y="61.4">2</text>
<text x="244.4" y="63.8">3</text>
<text x="183.1" y="77.9">7</text>
<text x="217.9" y="77.9">10</text>
<text x="144.8" y="80.3">1</text>
<text x="144.8" y="82.6">2</text>
<text x="183.1" y="80.3">8</text>
<text x="183.1" y="82.6">6</text>
<text x="186.7" y="78.9">RG5/MCLR</text>
<text x="186.7" y="81.3">RG4</text>
<text x="186.7" y="83.6">RG3</text>
<text x="211.2" y="83.7">VDD</text>
<text x="211.2" y="81.3">VDD</text>
<text x="211.2" y="78.9">VDD</text>
<text x="217.9" y="82.6">38</text>
<text x="217.9" y="80.3">26</text>
<text x="144.8" y="85">3</text>
<text x="144.8" y="87.3">4</text>
<text x="144.8" y="89.7">5</text>
<text x="183.1" y="85">5</text>
<text x="183.1" y="87.3">4</text>
<text x="183.1" y="89.7">3</text>
<text x="186.7" y="86">RG2</text>
<text x="186.7" y="88.4">RG1</text>
<text x="208.8" y="88.4">A_VDD</text>
<text x="211.2" y="86">VDD</text>
<text x="217.9" y="87.3">19</text>
<text x="217.9" y="85">57</text>
<text x="144.8" y="92">6</text>
<text x="182" y="94.4">11</text>
<text x="186.7" y="90.7">RG0</text>
<text x="186.7" y="95.4">RF7</text>
<text x="68.9" y="101.5">25</text>
<text x="182" y="96.8">12</text>
<text x="182" y="99.1">13</text>
<text x="182" y="101.5">14</text>
<text x="186.7" y="97.8">RF6</text>
<text x="186.7" y="100.1">RF5</text>
<text x="209" y="97.8">A_VSS</text>
<text x="211.4" y="100.1">VSS</text>
<text x="217.9" y="101.5">41</text>
<text x="217.9" y="99.1">56</text>
<text x="217.9" y="96.8">20</text>
<text x="68.9" y="103.8">21</text>
<text x="68.9" y="106.2">16</text>
<text x="73.6" y="102.5">1A</text>
<text x="73.6" y="104.9">2A</text>
<text x="73.6" y="107.2">3A</text>
<text x="182" y="103.8">15</text>
<text x="182" y="106.2">16</text>
<text x="186.7" y="102.5">RF4</text>
<text x="186.7" y="104.9">RF3</text>
<text x="186.7" y="107.2">RF2</text>
<text x="211.4" y="107.2">VSS</text>
<text x="211.4" y="104.9">VSS</text>
<text x="211.4" y="102.5">VSS</text>
<text x="217.9" y="106.2">9</text>
<text x="217.9" y="103.8">25</text>
<text x="68.9" y="113.2">24</text>
<text x="182" y="108.5">17</text>
<text x="182" y="110.9">18</text>
<text x="186.7" y="109.6">RF1</text>
<text x="186.7" y="111.9">RF0</text>
<text x="68.9" y="115.6">20</text>
<text x="68.9" y="118">15</text>
<text x="73.6" y="114.3">1B</text>
<text x="73.6" y="116.6">2B</text>
<text x="73.6" y="119">3B</text>
<text x="182" y="115.6">59</text>
<text x="182" y="118">60</text>
<text x="186.7" y="116.6">RE7</text>
<text x="186.7" y="119">RE6</text>
<text x="211.5" y="119">RA6</text>
<text x="211.5" y="116.6">RA7</text>
<text x="217.9" y="118">40</text>
<text x="217.9" y="115.6">39</text>
<text x="70" y="125">4</text>
<text x="74.1" y="121.4">ANODE_1</text>
<text x="74.1" y="123.7">ANODE_1</text>
<text x="85.9" y="120.3">3</text>
<text x="85.9" y="122.7">26</text>
<text x="182" y="120.3">61</text>
<text x="182" y="122.7">62</text>
<text x="182" y="125">63</text>
<text x="186.7" y="121.4">RE5</text>
<text x="186.7" y="123.7">RE4</text>
<text x="211.5" y="123.7">RA4</text>
<text x="211.5" y="121.4">RA5</text>
<text x="217.9" y="125">21</text>
<text x="217.9" y="122.7">28</text>
<text x="217.9" y="120.3">27</text>
<text x="68.9" y="129.7">13</text>
<text x="70" y="127.4">8</text>
<text x="73.6" y="126.1">1C</text>
<text x="73.6" y="128.4">2C</text>
<text x="73.6" y="130.8">3C</text>
<text x="182" y="127.4">64</text>
<text x="183.1" y="129.7">1</text>
<text x="186.7" y="126.1">RE3</text>
<text x="186.7" y="128.4">RE2</text>
<text x="186.7" y="130.8">RE1</text>
<text x="211.5" y="130.8">RA1</text>
<text x="211.5" y="128.4">RA2</text>
<text x="211.5" y="126.1">RA3</text>
<text x="217.9" y="129.7">23</text>
<text x="217.9" y="127.4">22</text>
<text x="249.1" y="129.7">1</text>
<text x="70" y="136.8">2</text>
<text x="73.6" y="137.9">1D</text>
<text x="182" y="136.8">49</text>
<text x="183.1" y="132.1">2</text>
<text x="186.7" y="133.1">RE0</text>
<text x="186.7" y="137.9">RD7</text>
<text x="211.5" y="137.9">RB7</text>
<text x="211.5" y="133.1">RA0</text>
<text x="217.9" y="136.8">37</text>
<text x="217.9" y="132.1">24</text>
<text x="249.1" y="132.1">2</text>
<text x="249.1" y="134.5">3</text>
<text x="249.1" y="136.8">4</text>
<text x="68.9" y="141.5">11</text>
<text x="70" y="139.2">7</text>
<text x="73.6" y="140.2">2D</text>
<text x="73.6" y="142.6">3D</text>
<text x="182" y="139.2">50</text>
<text x="182" y="141.5">51</text>
<text x="182" y="143.9">52</text>
<text x="186.7" y="140.2">RD6</text>
<text x="186.7" y="142.6">RD5</text>
<text x="211.5" y="142.6">RB5</text>
<text x="211.5" y="140.2">RB6</text>
<text x="217.9" y="143.9">44</text>
<text x="217.9" y="141.5">43</text>
<text x="217.9" y="139.2">42</text>
<text x="249.1" y="139.2">5</text>
<text x="249.1" y="141.5">6</text>
<text x="70" y="148.6">1</text>
<text x="73.6" y="149.6">1E</text>
<text x="74.1" y="147.3">ANODE_2</text>
<text x="85.9" y="146.2">19</text>
<text x="182" y="146.2">53</text>
<text x="182" y="148.6">54</text>
<text x="186.7" y="144.9">RD4</text>
<text x="186.7" y="147.3">RD3</text>
<text x="186.7" y="149.6">RD2</text>
<text x="211.5" y="149.6">RB2</text>
<text x="211.5" y="147.3">RB3</text>
<text x="211.5" y="144.9">RB4</text>
<text x="217.9" y="148.6">46</text>
<text x="217.9" y="146.2">45</text>
<text x="68.9" y="153.3">10</text>
<text x="70" y="151">6</text>
<text x="73.6" y="152">2E</text>
<text x="73.6" y="154.3">3E</text>
<text x="182" y="151">55</text>
<text x="182" y="153.3">58</text>
<text x="186.7" y="152">RD1</text>
<text x="186.7" y="154.3">RD0</text>
<text x="211.5" y="154.4">RB0</text>
<text x="211.5" y="152">RB1</text>
<text x="217.9" y="153.3">48</text>
<text x="217.9" y="151">47</text>
<text x="68.9" y="160.4">27</text>
<text x="73.6" y="161.4">1F</text>
<text x="182" y="158">32</text>
<text x="182" y="160.4">31</text>
<text x="186.7" y="159.1">RC7</text>
<text x="186.7" y="161.4">RC6</text>
<text x="211.4" y="161.4">RC1</text>
<text x="211.4" y="159.1">RC0</text>
<text x="217.9" y="160.4">29</text>
<text x="217.9" y="158">30</text>
<text x="68.9" y="162.7">23</text>
<text x="68.9" y="165.1">17</text>
<text x="73.6" y="163.8">2F</text>
<text x="73.6" y="166.1">3F</text>
<text x="182" y="162.7">36</text>
<text x="182" y="165.1">35</text>
<text x="186.7" y="163.8">RC5</text>
<text x="186.7" y="166.1">RC4</text>
<text x="211.4" y="166.1">RC3</text>
<text x="211.4" y="163.8">RC2</text>
<text x="217.9" y="165.1">34</text>
<text x="217.9" y="162.7">33</text>
<text x="68.9" y="172.2">28</text>
<text x="73.6" y="173.2">1G</text>
<text x="74.1" y="170.8">ANODE_3</text>
<text x="85.9" y="169.8">18</text>
<text x="68.9" y="174.5">22</text>
<text x="68.9" y="176.9">12</text>
<text x="73.6" y="175.6">2G</text>
<text x="73.6" y="177.9">3G</text>
<text x="70" y="183.9">5</text>
<text x="73.6" y="185">1X</text>
<text x="68.9" y="188.7">14</text>
<text x="70" y="186.3">9</text>
<text x="73.6" y="187.3">2X</text>
<text x="73.6" y="189.7">3X</text>
</g>
</svg>
